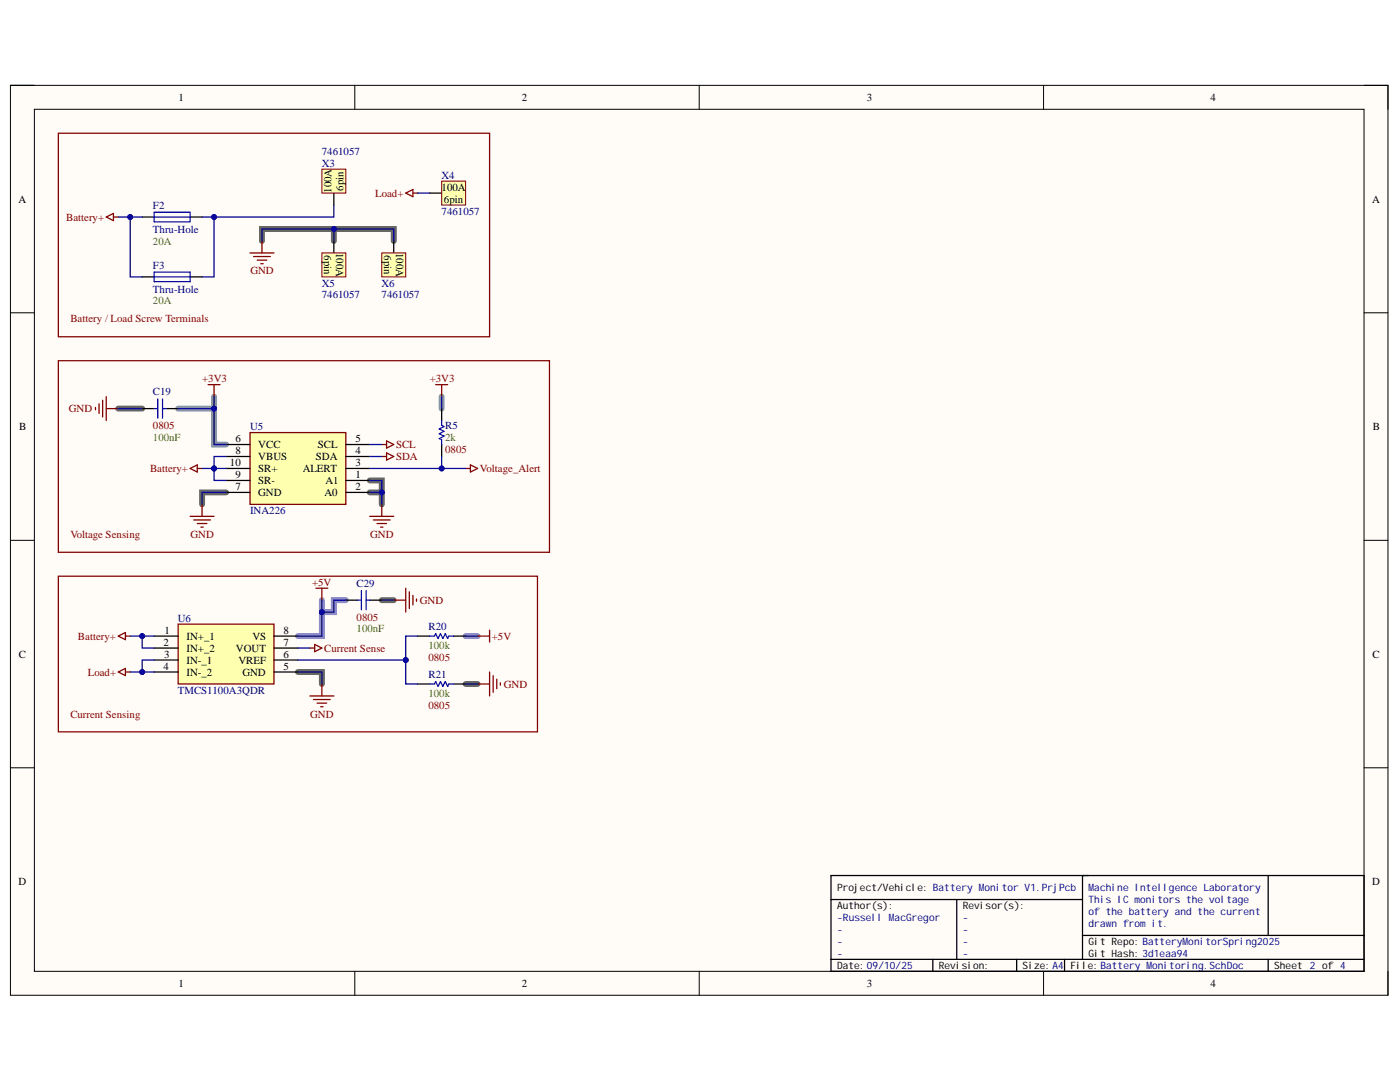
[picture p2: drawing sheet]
<svg xmlns="http://www.w3.org/2000/svg" width="279mm" height="216mm" viewBox="0 0 279 216" stroke-linecap="round" stroke-linejoin="round" font-family="sans-serif">
<path d="M2.1 17h274.9v181.6h-274.9z" fill-rule="evenodd" fill="#fffcf8"/>
<path d="M2.1 17h274.9v181.6h-274.9z" fill="none" stroke="#000" stroke-width=".2"/>
<path d="M6.9 21.8h265.3v172h-265.3z" fill-rule="evenodd" fill="#fffcf8"/>
<g fill="none" stroke="#000" stroke-width=".2">
<path d="M2.1 17h4.8M70.8 17v4.8M139.5 17v4.8M208.3 17v4.8M272.2 17h4.8v4.8M6.9 21.8h265.3v172h-265.3zM2.1 62.4h4.8M272.2 62.4h4.8M2.1 107.8h4.8M272.2 107.8h4.8M2.1 153.2h4.8M272.2 153.2h4.8"/>
<path d="M70.8 193.8v4.8M139.5 193.8v4.8M208.3 193.8v4.8M277 193.8v4.8"/>
</g>
<path d="M52.3 48.1v-2.4h26.3v2.4M66.6 45.7v2.4M23.6 81.5h4.8M45.1 98.3h-4.8v2.3M73.8 95.9h2.4v4.7M73.8 98.3h2.4M76.2 119.8h2.4M59.5 134.1h4.7v2.4M92.9 136.5h2.4" fill="none" stroke="#666" stroke-width="1.2"/>
<path d="M42.7 79.1v9.6h2.4M88.1 79.1v2.4M35.5 81.5h7.2" fill="none" stroke="#76a5af" stroke-width="1.2"/>
<path d="M64.2 119.8v7.1h-4.7M69 119.8h-2.4v2.3h-2.4M92.9 126.9h2.4" fill="none" stroke="#8e7cc3" stroke-width="1.2"/>
<g fill="none" stroke="#000" stroke-width=".25">
<path d="M28.4 43.3h2.4M28.4 55.3h2.4M37.9 43.3h2.4M37.9 55.3h2.4M165.8 174.7h106.4v19.1h-106.4zM165.8 179.5h50.2M190.9 179.5v11.9M216 174.7v16.7M253.1 174.7v12M165.8 191.4h106.4M186.2 191.4v2.4M202.9 191.4v2.4"/>
<path d="M212.5 191.4v2.4M216 186.7h56.2M253.1 191.4v2.4"/>
</g>
<g fill="none" stroke="#800000" stroke-width=".25">
<path d="M11.6 26.6h86.1v40.6h-86.1zM49.9 50.5h4.8M50.6 51.2h3.4M51.3 51.9h1.9M52 52.6h.5M52.3 48.1v2.4M11.6 72h98.1v38.2h-98.1zM76.2 88.7h.9M76.2 91.1h.9M77.1 88l1.5 .7-1.5 .7zM77.1 90.4l1.5 .7-1.5 .7zM92.9 93.5h1"/>
<path d="M93.9 92.8l1.4 .7-1.4 .7z"/>
</g>
<path d="M30.8 42.3h7.1v2h-7.1zM30.8 54.3h7.1v1.9h-7.1zM30.8 43.3h7.1M30.8 55.3h7.1" fill="none" stroke="#00f" stroke-width=".25"/>
<path d="M49.9 86.3h19.1v14.3h-19.1z" fill-rule="evenodd" fill="#ffffb0"/>
<g fill="none" stroke="#800000" stroke-width=".25">
<path d="M81 38.5l1.4-.7v1.4zM82.4 38.5h1M21.2 43.3l1.4-.7v1.4zM22.6 43.3h1M20.5 79.9v3.3M21.2 79.1v4.8M41.5 76.8h2.4M42.7 76.8v2.3M86.9 76.8h2.4M88.1 76.8v2.3M19.1 81.3v.5M19.8 80.6v1.9"/>
<path d="M21.2 81.5h2.4M37.9 93.5l1.5-.7v1.4zM39.4 93.5h.9M49.9 86.3h19.1v14.3h-19.1zM37.9 103h4.8M38.7 103.7h3.3M39.4 104.5h1.9M40.1 105.2h.5M40.3 100.6v2.4M73.8 103h4.8M74.5 103.7h3.4M75.2 104.5h1.9"/>
<path d="M75.9 105.2h.5M76.2 100.6v2.4"/>
</g>
<g fill="none" stroke="#000" stroke-width=".25">
<path d="M28.4 81.5h2.4M33.2 81.5h2.3M45.1 95.9h4.8M45.1 98.3h4.8M45.1 93.5h4.8M45.1 91.1h4.8M45.1 88.7h4.8M69 95.9h4.8M69 98.3h4.8M69 93.5h4.8M69 91.1h4.8M69 88.7h4.8"/>
<path d="M88.1 81.5v2.4M88.1 88.7v2.4"/>
</g>
<path d="M31.5 79.6v3.8M32.4 79.6v3.8M30.8 81.5h.7M32.4 81.5h.8M88.1 83.9v1l.5 .2-.9 .5 .9 .5-.9 .4 .9 .5-.9 .5 .4 .2v1" fill="none" stroke="#00f" stroke-width=".25"/>
<path d="M35.6 124.5h19.1v12h-19.1z" fill-rule="evenodd" fill="#ffffb0"/>
<g fill="none" stroke="#800000" stroke-width=".25">
<path d="M11.6 115h95.7v31h-95.7zM63 117.4h2.4M64.2 117.4v2.4M23.6 126.9l1.4-.7v1.4zM23.6 134.1l1.4-.7v1.4zM25 126.9h1M25 134.1h1M35.6 124.5h19.1v12h-19.1zM61.8 138.9h4.8M61.8 129.3h1M62.6 139.6h3.3M62.8 128.6l1.4 .7-1.4 .7z"/>
<path d="M64.2 136.5v2.4M95.3 126.9h2.4M95.3 136.5h2.4M97.7 125.7v2.4M97.7 134.1v4.8M98.4 134.8v3.4M99.1 135.5v1.9M99.9 136.2v.5M63.3 140.3h1.9M64 141h.5"/>
</g>
<g fill="none" stroke="#000" stroke-width=".25">
<path d="M85.8 38.5h2.3M30.8 126.9h4.8M30.8 129.3h4.8M30.8 131.7h4.8M30.8 134.1h4.8M54.7 126.9h4.8M54.7 129.3h4.8M54.7 131.7h4.8M54.7 134.1h4.8M83.4 126.9h2.4M83.4 136.5h2.4M90.5 126.9h2.4"/>
<path d="M90.5 136.5h2.4"/>
</g>
<path d="M85.8 136.5h.9l.2-.5 .5 1 .5-1 .5 1 .5-1 .4 1 .3-.5h.9M85.8 126.9h.9l.2-.5 .5 1 .5-1 .5 1 .5-1 .4 1 .3-.5h.9" fill="none" stroke="#00f" stroke-width=".25"/>
<path d="M88.1 36.1h4.8v4.8h-4.8z" fill-rule="evenodd" fill="#ffffb0"/>
<path d="M88.1 36.1h4.8v4.8h-4.8z" fill="none" stroke="#800000" stroke-width=".2"/>
<path d="M66.6 38.5v2.4" fill="none" stroke="#000" stroke-width=".25"/>
<path d="M64.2 33.7h4.8v4.8h-4.8z" fill-rule="evenodd" fill="#ffffb0"/>
<path d="M64.2 33.7h4.8v4.8h-4.8z" fill="none" stroke="#800000" stroke-width=".2"/>
<path d="M66.6 48.1v2.4" fill="none" stroke="#000" stroke-width=".25"/>
<path d="M64.2 50.5h4.8v4.8h-4.8z" fill-rule="evenodd" fill="#ffffb0"/>
<path d="M64.2 50.5h4.8v4.8h-4.8z" fill="none" stroke="#800000" stroke-width=".2"/>
<path d="M78.6 48.1v2.4" fill="none" stroke="#000" stroke-width=".25"/>
<path d="M76.2 50.5h4.8v4.8h-4.8z" fill-rule="evenodd" fill="#ffffb0"/>
<path d="M76.2 50.5h4.8v4.8h-4.8z" fill="none" stroke="#800000" stroke-width=".2"/>
<path d="M23.6 43.3h4.8" fill="none" stroke="#000080" stroke-width=".25"/>
<circle cx="26" cy="43.3" r=".48" fill="#000080"/>
<circle cx="26" cy="43.3" r=".48" fill="none" stroke="#000080" stroke-width=".2"/>
<path d="M26 43.3v12h2.4" fill="none" stroke="#000080" stroke-width=".25"/>
<circle cx="26" cy="43.3" r=".48" fill="#000080"/>
<circle cx="26" cy="43.3" r=".48" fill="none" stroke="#000080" stroke-width=".2"/>
<path d="M42.7 43.3v12h-2.4" fill="none" stroke="#000080" stroke-width=".25"/>
<circle cx="42.7" cy="43.3" r=".48" fill="#000080"/>
<circle cx="42.7" cy="43.3" r=".48" fill="none" stroke="#000080" stroke-width=".2"/>
<path d="M73.8 93.5h19.1M73.8 88.7h2.4M73.8 91.1h2.4" fill="none" stroke="#000080" stroke-width=".25"/>
<circle cx="88.1" cy="93.5" r=".48" fill="#000080"/>
<circle cx="88.1" cy="93.5" r=".48" fill="none" stroke="#000080" stroke-width=".2"/>
<path d="M73.8 95.9h2.4v4.7" fill="none" stroke="#000080" stroke-width=".25"/>
<circle cx="76.2" cy="98.3" r=".48" fill="#000080"/>
<circle cx="76.2" cy="98.3" r=".48" fill="none" stroke="#000080" stroke-width=".2"/>
<path d="M73.8 98.3h2.4" fill="none" stroke="#000080" stroke-width=".25"/>
<circle cx="76.2" cy="98.3" r=".48" fill="#000080"/>
<circle cx="76.2" cy="98.3" r=".48" fill="none" stroke="#000080" stroke-width=".2"/>
<path d="M42.7 79.1v9.6h2.4M45.1 98.3h-4.8v2.3" fill="none" stroke="#000080" stroke-width=".25"/>
<circle cx="42.7" cy="81.5" r=".48" fill="#000080"/>
<circle cx="42.7" cy="81.5" r=".48" fill="none" stroke="#000080" stroke-width=".2"/>
<path d="M23.6 81.5h4.8M35.5 81.5h7.2" fill="none" stroke="#000080" stroke-width=".25"/>
<circle cx="42.7" cy="81.5" r=".48" fill="#000080"/>
<circle cx="42.7" cy="81.5" r=".48" fill="none" stroke="#000080" stroke-width=".2"/>
<path d="M42.7 93.5h2.4" fill="none" stroke="#000080" stroke-width=".25"/>
<circle cx="42.7" cy="93.5" r=".48" fill="#000080"/>
<circle cx="42.7" cy="93.5" r=".48" fill="none" stroke="#000080" stroke-width=".2"/>
<path d="M40.3 93.5h2.4" fill="none" stroke="#000080" stroke-width=".25"/>
<circle cx="42.7" cy="93.5" r=".48" fill="#000080"/>
<circle cx="42.7" cy="93.5" r=".48" fill="none" stroke="#000080" stroke-width=".2"/>
<path d="M45.1 91.1h-2.4v4.8h2.4" fill="none" stroke="#000080" stroke-width=".25"/>
<circle cx="42.7" cy="93.5" r=".48" fill="#000080"/>
<circle cx="42.7" cy="93.5" r=".48" fill="none" stroke="#000080" stroke-width=".2"/>
<path d="M88.1 79.1v2.4M88.1 91.1v2.4" fill="none" stroke="#000080" stroke-width=".25"/>
<circle cx="88.1" cy="93.5" r=".48" fill="#000080"/>
<circle cx="88.1" cy="93.5" r=".48" fill="none" stroke="#000080" stroke-width=".2"/>
<path d="M26 134.1h4.8" fill="none" stroke="#000080" stroke-width=".25"/>
<circle cx="28.4" cy="134.1" r=".48" fill="#000080"/>
<circle cx="28.4" cy="134.1" r=".48" fill="none" stroke="#000080" stroke-width=".2"/>
<path d="M30.8 131.7h-2.4v2.4" fill="none" stroke="#000080" stroke-width=".25"/>
<circle cx="28.4" cy="134.1" r=".48" fill="#000080"/>
<circle cx="28.4" cy="134.1" r=".48" fill="none" stroke="#000080" stroke-width=".2"/>
<path d="M26 126.9h4.8" fill="none" stroke="#000080" stroke-width=".25"/>
<circle cx="28.4" cy="126.9" r=".48" fill="#000080"/>
<circle cx="28.4" cy="126.9" r=".48" fill="none" stroke="#000080" stroke-width=".2"/>
<path d="M28.4 126.9v2.4h2.4" fill="none" stroke="#000080" stroke-width=".25"/>
<circle cx="28.4" cy="126.9" r=".48" fill="#000080"/>
<circle cx="28.4" cy="126.9" r=".48" fill="none" stroke="#000080" stroke-width=".2"/>
<path d="M64.2 119.8v7.1h-4.7M59.5 134.1h4.7v2.4" fill="none" stroke="#000080" stroke-width=".25"/>
<circle cx="64.2" cy="122.1" r=".48" fill="#000080"/>
<circle cx="64.2" cy="122.1" r=".48" fill="none" stroke="#000080" stroke-width=".2"/>
<path d="M59.5 129.3h2.3M83.4 126.9h-2.4v9.6h2.4M92.9 136.5h2.4M92.9 126.9h2.4" fill="none" stroke="#000080" stroke-width=".25"/>
<circle cx="81" cy="131.7" r=".48" fill="#000080"/>
<circle cx="81" cy="131.7" r=".48" fill="none" stroke="#000080" stroke-width=".2"/>
<path d="M59.5 131.7h21.5" fill="none" stroke="#000080" stroke-width=".25"/>
<circle cx="81" cy="131.7" r=".48" fill="#000080"/>
<circle cx="81" cy="131.7" r=".48" fill="none" stroke="#000080" stroke-width=".2"/>
<path d="M52.3 48.1v-2.4h26.3v2.4" fill="none" stroke="#000080" stroke-width=".25"/>
<circle cx="66.6" cy="45.7" r=".48" fill="#000080"/>
<circle cx="66.6" cy="45.7" r=".48" fill="none" stroke="#000080" stroke-width=".2"/>
<path d="M66.6 45.7v2.4" fill="none" stroke="#000080" stroke-width=".25"/>
<circle cx="66.6" cy="45.7" r=".48" fill="#000080"/>
<circle cx="66.6" cy="45.7" r=".48" fill="none" stroke="#000080" stroke-width=".2"/>
<path d="M66.6 40.9v2.4h-26.3" fill="none" stroke="#000080" stroke-width=".25"/>
<circle cx="42.7" cy="43.3" r=".48" fill="#000080"/>
<circle cx="42.7" cy="43.3" r=".48" fill="none" stroke="#000080" stroke-width=".2"/>
<path d="M83.4 38.5h2.4M69 119.8h-2.4v2.3h-2.4" fill="none" stroke="#000080" stroke-width=".25"/>
<path d="M69 119.8h2.4M73.8 119.8h2.4" fill="none" stroke="#000" stroke-width=".25"/>
<path d="M71.4 119.8h.7M72.1 117.8v3.9M73.1 117.8v3.9M73.1 119.8h.7" fill="none" stroke="#00f" stroke-width=".25"/>
<circle cx="64.2" cy="122.1" r=".48" fill="#000080"/>
<circle cx="64.2" cy="122.1" r=".48" fill="none" stroke="#000080" stroke-width=".2"/>
<path d="M78.6 119.8h2.4M81 117.4v4.7M81.7 118.1v3.3M82.4 118.8v1.9M83.1 119.5v.5" fill="none" stroke="#800000" stroke-width=".25"/>
<path d="M76.2 119.8h2.4" fill="none" stroke="#000080" stroke-width=".25"/>
<g font-size="2.2">
<text x="35.6" y="20.1">1</text>
<text x="104.2" y="20.1">2</text>
<text x="173" y="20.1">3</text>
<text x="241.6" y="20.1">4</text>
<text x="3.7" y="40.4">A</text>
<text x="66.1" y="38.5" transform="rotate(-90 66.1 38.5)">100A</text>
<text x="68.6" y="38" transform="rotate(-90 68.6 38)">6pin</text>
<text x="88.1" y="38">100A</text>
<text x="88.6" y="40.4">6pin</text>
<text x="273.8" y="40.4">A</text>
<text x="64.7" y="50.9" transform="rotate(90 64.7 50.9)">6pin</text>
<text x="67.1" y="50.5" transform="rotate(90 67.1 50.5)">100A</text>
<text x="76.7" y="50.9" transform="rotate(90 76.7 50.9)">6pin</text>
<text x="79" y="50.5" transform="rotate(90 79 50.5)">100A</text>
<text x="3.8" y="85.8">B</text>
<text x="47" y="88.2">6</text>
<text x="51.6" y="89.4">VCC</text>
<text x="63.4" y="89.4">SCL</text>
<text x="70.9" y="88.2">5</text>
<text x="274" y="85.8">B</text>
<text x="45.9" y="93">10</text>
<text x="47" y="95.4">9</text>
<text x="47" y="90.6">8</text>
<text x="51.6" y="94.2">SR+</text>
<text x="51.6" y="91.8">VBUS</text>
<text x="60.4" y="94.2">ALERT</text>
<text x="63.1" y="91.8">SDA</text>
<text x="70.9" y="95.4">1</text>
<text x="70.9" y="93">3</text>
<text x="70.9" y="90.6">4</text>
<text x="47" y="97.8">7</text>
<text x="51.6" y="96.6">SR-</text>
<text x="51.6" y="99">GND</text>
<text x="64.8" y="99">A0</text>
<text x="65" y="96.6">A1</text>
<text x="70.9" y="97.8">2</text>
<text x="3.8" y="131.2">C</text>
<text x="32.6" y="128.8">2</text>
<text x="32.7" y="131.2">3</text>
<text x="32.8" y="126.5">1</text>
<text x="37.2" y="127.6">IN+_1</text>
<text x="37.2" y="130">IN+_2</text>
<text x="47.1" y="130">VOUT</text>
<text x="50.4" y="127.6">VS</text>
<text x="56.6" y="126.5">8</text>
<text x="56.6" y="128.8">7</text>
<text x="56.6" y="131.2">6</text>
<text x="273.9" y="131.2">C</text>
<text x="32.6" y="133.6">4</text>
<text x="37.2" y="132.4">IN-_1</text>
<text x="37.2" y="134.8">IN-_2</text>
<text x="47.6" y="132.4">VREF</text>
<text x="48.4" y="134.8">GND</text>
<text x="56.6" y="133.6">5</text>
<text x="3.7" y="176.6">D</text>
<text x="273.9" y="176.6">D</text>
<text x="35.6" y="196.9">1</text>
<text x="104.2" y="196.9">2</text>
<text x="173" y="196.9">3</text>
<text x="241.6" y="196.9">4</text>
</g>
<g font-size="2.2" fill="#000080">
<text x="64.2" y="33.3">X3</text>
<text x="64.2" y="30.9">7461057</text>
<text x="88.1" y="35.7">X4</text>
<text x="30.5" y="41.6">F2</text>
<text x="30.5" y="46.4">Thru-Hole</text>
<text x="88.1" y="42.8">7461057</text>
<text x="30.5" y="53.6">F3</text>
<text x="30.5" y="58.4">Thru-Hole</text>
<text x="64.2" y="57.2">X5</text>
<text x="64.2" y="59.5">7461057</text>
<text x="76.2" y="57.2">X6</text>
<text x="76.2" y="59.5">7461057</text>
<text x="30.5" y="78.9">C19</text>
<text x="49.9" y="85.8">U5</text>
<text x="88.9" y="85.6">R5</text>
<text x="49.9" y="102.6">INA226</text>
<text x="71.2" y="117.1">C29</text>
<text x="35.5" y="124">U6</text>
<text x="85.5" y="125.7">R20</text>
<text x="85.5" y="135.3">R21</text>
<text x="35.5" y="138.4">TMCS1100A3QDR</text>
</g>
<g font-size="2.2" fill="#800000">
<text x="74.9" y="39.3">Load+</text>
<text x="13.2" y="44">Battery+</text>
<text x="50" y="54.8">GND</text>
<text x="40.3" y="76.3">+3V3</text>
<text x="85.8" y="76.3">+3V3</text>
<text x="13.7" y="82.2">GND</text>
<text x="79" y="89.4">SCL</text>
<text x="29.9" y="94.2">Battery+</text>
<text x="79" y="91.8">SDA</text>
<text x="95.8" y="94.2">Voltage_Alert</text>
<text x="38" y="107.3">GND</text>
<text x="73.9" y="107.3">GND</text>
<text x="62.3" y="116.9">+5V</text>
<text x="83.8" y="120.5">GND</text>
<text x="15.6" y="127.6">Battery+</text>
<text x="64.7" y="130">Current Sense</text>
<text x="98.2" y="127.6">+5V</text>
<text x="17.5" y="134.8">Load+</text>
<text x="100.6" y="137.2">GND</text>
<text x="61.9" y="143.2">GND</text>
</g>
<g font-size="2.2" fill="#38761d">
<text x="30.5" y="48.8">20A</text>
<text x="30.5" y="60.7">20A</text>
<text x="30.5" y="88">100nF</text>
<text x="88.9" y="88">2k</text>
<text x="71.2" y="126.2">100nF</text>
<text x="85.5" y="129.5">100k</text>
<text x="85.5" y="139.1">100k</text>
</g>
<g font-size="2.2" fill="#980000">
<text x="14" y="64.3">Battery / Load Screw Terminals</text>
<text x="30.5" y="85.6">0805</text>
<text x="88.9" y="90.4">0805</text>
<text x="14" y="107.3">Voltage Sensing</text>
<text x="71.2" y="123.8">0805</text>
<text x="85.5" y="131.9">0805</text>
<text x="14" y="143.2">Current Sensing</text>
<text x="85.5" y="141.5">0805</text>
</g>
<g font-size="2">
<text x="167" y="177.8">Project/Vehicle: Battery Monitor V1.PrjPcb</text>
<text x="167" y="181.3">Author(s):</text>
<text x="192.1" y="181.3">Revisor(s):</text>
<text x="217.2" y="188.5">Git Repo: BatteryMonitorSpring2025</text>
<text x="217.2" y="190.9">Git Hash: 3d1eaa94</text>
<text x="167" y="193.3">Date:09/10/25</text>
<text x="187.3" y="193.3">Revision:</text>
<text x="204.1" y="193.3">Size:A4</text>
<text x="213.6" y="193.3">File:Battery Monitoring.SchDoc</text>
<text x="254.3" y="193.3">Sheet</text>
</g>
<g font-size="2" fill="#000080">
<text x="217.2" y="177.8">Machine Intellgence Laboratory</text>
<text x="167" y="183.8">-Russell MacGregor</text>
<text x="192.1" y="183.8">-</text>
<text x="217.2" y="180.2">This IC monitors the voltage</text>
<text x="217.2" y="182.5">of the battery and the current</text>
<text x="217.2" y="184.9">drawn from it.</text>
<text x="167" y="186.1">-</text>
<text x="167" y="188.5">-</text>
<text x="167" y="190.9">-</text>
<text x="192.1" y="186.1">-</text>
<text x="192.1" y="188.5">-</text>
<text x="192.1" y="190.9">-</text>
<text x="261.4" y="193.3">2 of 4</text>
</g>
</svg>
